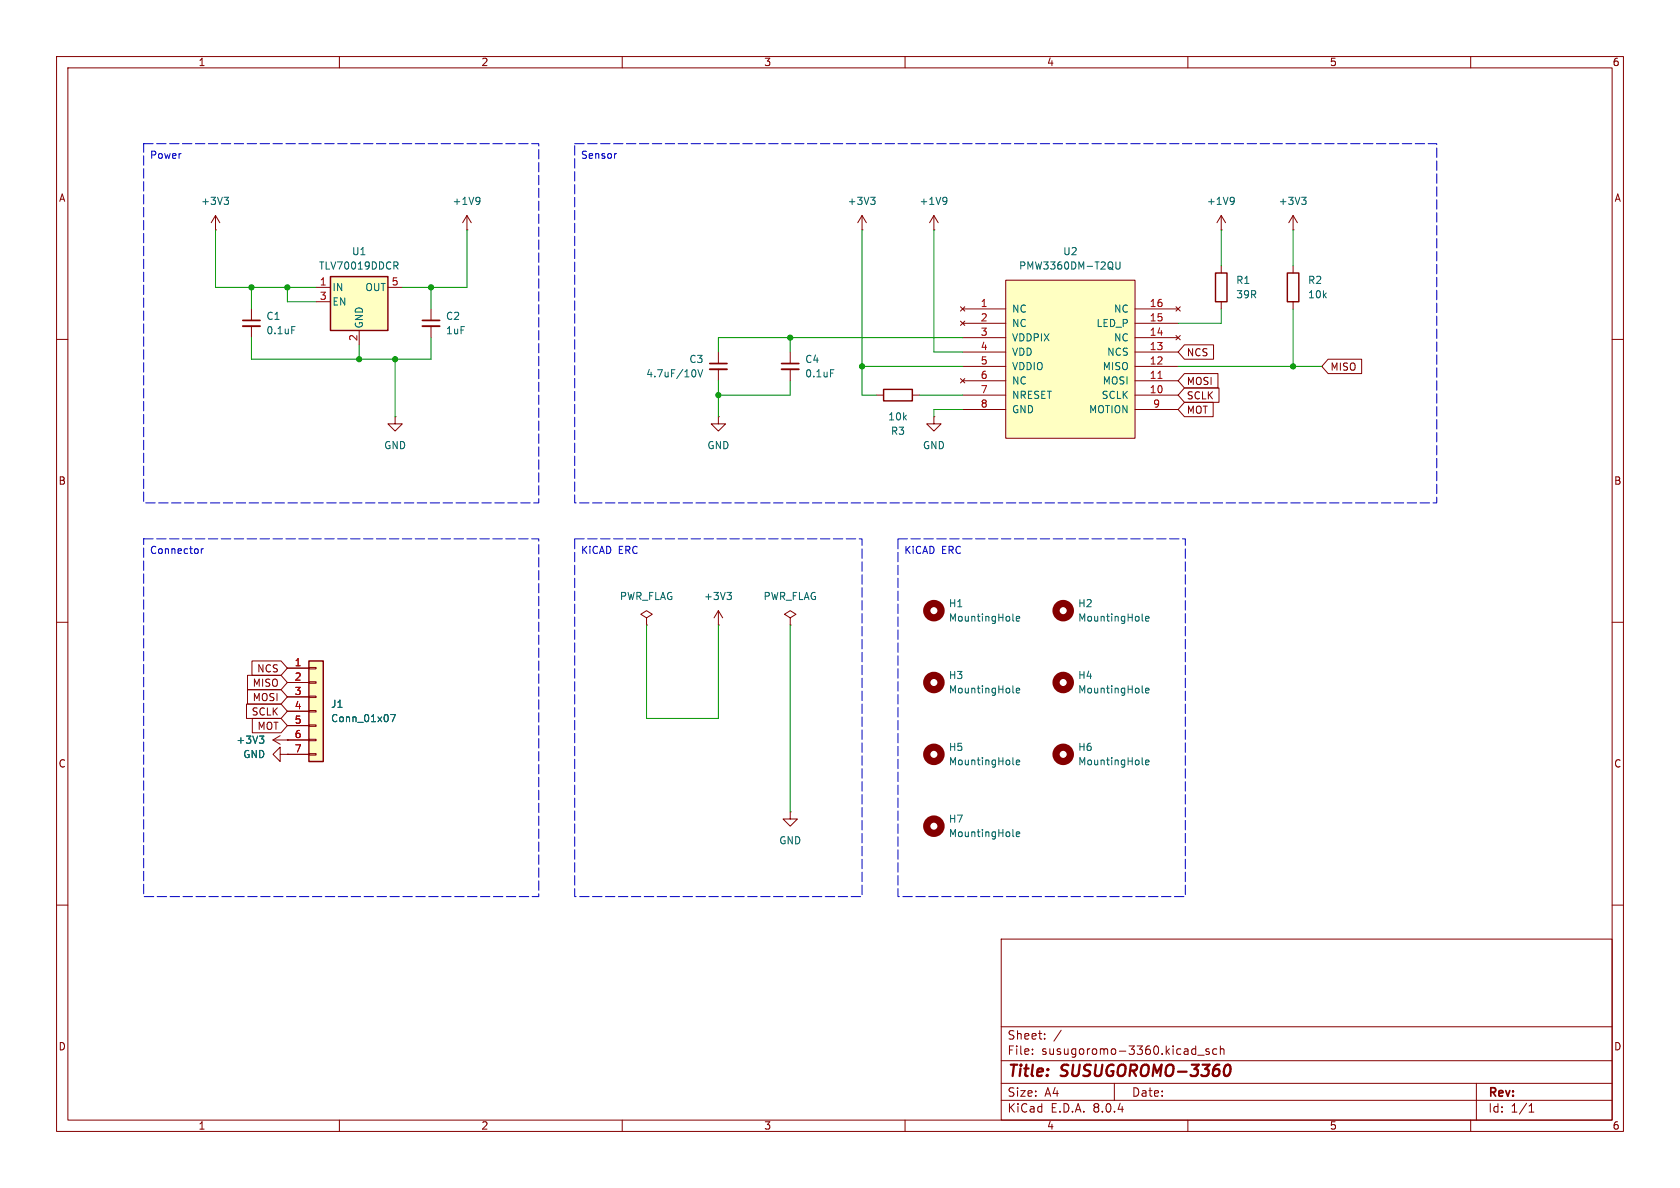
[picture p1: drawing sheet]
<svg xmlns="http://www.w3.org/2000/svg" width="297mm" height="210mm" viewBox="0 0 297 210" stroke-linecap="round" stroke-linejoin="round" font-family="sans-serif">
<g fill="none" stroke="#840000" stroke-width=".18">
<path d="M10 10h277v190h-277zM12 12h273v186h-273zM60 10v2M110 10v2M160 10v2M210 10v2M260 10v2M82.5 38.1l-.7 1.3M82.5 38.1v2.5M82.5 38.1l.8 1.3M10 60h2M82.5 40.6h.1"/>
<path d="M285 60h2M10 110h2M285 110h2M48.3 130.8l1.2 .8M48.3 130.8h2.5M49.5 130l-1.2 .8M50.8 130.8h.1M10 160h2M285 160h2M177 166h108v32h-108zM60 198v2M110 198v2"/>
<path d="M160 198v2M177 194.5h108M177 191.5h108M177 187.5h108M177 181.5h108M182.5 186.3v.1M182.5 185.5v.1M184.7 183.6v.1M184.7 182.8v.1M187.6 182.1l-1.3 2M197 191.5v3M210 198v2"/>
<path d="M211.7 186.5h1.2M213.7 185.5l-.3-.1-.2 .2v.2l.5 .2v.3h-.5M215.1 185.5l-.4-.1-.3 .3v.4l.1 .2h.6M215.7 185.5l.3-.1 .3 .1 .1 .9M215.7 184.9v1.5M260 198v2M261 191.5v6.5M270.3 196.6h.9M270.3 195.5l.4-.4v1.5"/>
</g>
<path d="M216.6 188.6l.1-.2a.46 .46 0 0 1 .5-.2 .46 .46 0 0 1 .3 .4 1.15 1.15 0 0 1-.8 1.6l-.1-.1" fill="none" stroke="#840000" stroke-width=".4"/>
<path d="M84.6 34.9l.2 .1a1.03 1.03 0 0 1-.2 1.1M84.8 35.4l-.2 .3M45.9 130.1h.7l-.4 .5M46.4 130.6l.2 .2v.3l-.2 .3M201.9 122.3l.2 .2M202.5 122.1l.6-.1v-.3h-.4l-.2 .1 .1 .6h.5" fill="none" stroke="#006464" stroke-width=".18"/>
<circle cx="188" cy="120.6" r="1.27" fill="none" stroke="#840000" stroke-width="1.3"/>
<path d="M54.6 116.8h2.5v17.8h-2.5z" fill="#ffffc2"/>
<g fill="none" stroke="#840000" stroke-width=".18">
<path d="M228.6 47v1.3M228.6 53.3v1.3M127 73.7v1.2h1.3l-1.3 1.3-1.3-1.3h1.3M127 73.7h.1M50.8 118.1h3.8M54.6 118h1.3v.2h-1.3zM49.5 133.4v-1.3l-1.2 1.3 1.2 1.2v-1.2h1.3M50.8 133.4h.1M50.8 120.7h3.8M50.8 123.2h3.8M50.8 125.7h3.8M50.8 128.3h3.8"/>
<path d="M50.8 130.8h3.8M50.8 133.4h3.8M54.6 133.2h1.3v.3h-1.3zM54.6 130.7h1.3v.2h-1.3zM54.6 128.1h1.3v.3h-1.3zM54.6 125.6h1.3v.3h-1.3zM54.6 123.1h1.3v.2h-1.3zM54.6 120.5h1.3v.3h-1.3z"/>
</g>
<path d="M227.6 48.3h2v5h-2zM54.6 116.8h2.5v17.8h-2.5z" fill="none" stroke="#840000" stroke-width=".25"/>
<path d="M69.1 126.3h.8l-.5 1.3" fill="none" stroke="#006464" stroke-width=".18"/>
<path d="M58.4 48.9h10.2v9.5h-10.2z" fill="#ffffc2"/>
<path d="M58.4 48.9h10.2v9.5h-10.2zM214.9 48.3h2v5h-2zM156.2 68.8h5.1v2.1h-5.1z" fill="none" stroke="#840000" stroke-width=".25"/>
<g fill="none" stroke="#840000" stroke-width=".18">
<path d="M38.1 38.1l-.8 1.3M38.1 38.1v2.5M38.1 38.1l.8 1.3M152.4 38.1l-.8 1.3M152.4 38.1v2.5M152.4 38.1l.8 1.3M165.1 38.1l-.8 1.3M165.1 38.1v2.5M165.1 38.1l.8 1.3M215.9 38.1l-.8 1.3M215.9 38.1v2.5M215.9 38.1l.8 1.3"/>
<path d="M228.6 38.1l-.8 1.3M228.6 38.1v2.5M228.6 38.1l.8 1.3M38.1 40.6h.1M44.4 54.6v2M44.4 57.7v2M55.9 50.8h2.5M55.9 53.3h2.5M63.5 58.4v2.6M68.6 50.8h2.5M76.2 54.6v2M76.2 57.7v2"/>
<path d="M152.4 40.6h.1M165.1 40.6h.1M215.9 40.6h.1M215.9 47v1.3M215.9 53.3v1.3M228.6 40.6h.1M69.8 73.7v1.2h1.3l-1.3 1.3-1.2-1.3h1.2M69.8 73.7h.1M127 62.2v2.1M127 65.3v2M139.7 62.2v2.1M139.7 65.3v2"/>
<path d="M154.9 69.9h1.3M161.3 69.9h1.3M165.1 73.7v1.2h1.3l-1.3 1.3-1.3-1.3h1.3M165.1 73.7h.1M139.7 109.2l1-.6-1-.6-1 .6 1 .6v1.3M139.7 110.5h.1"/>
</g>
<g fill="none" stroke="#006464" stroke-width=".18">
<path d="M39.6 34.9h.8l-.4 .5M40.2 35.4l.2 .2v.3l-.2 .2M153.9 34.9h.8l-.4 .5M154.5 35.4l.2 .2v.3l-.2 .2M167.2 34.9l.1 .1a1.03 1.03 0 0 1-.1 1.1M167.4 35.4l-.2 .3M218 34.9l.1 .1a1.03 1.03 0 0 1-.1 1.1M218.2 35.4l-.2 .3M230.1 34.9h.8l-.4 .5M230.7 35.4l.2 .2v.3l-.2 .2M51.6 57.7h.6M69.6 46.3h.5l.3 .2-.2 .4-.6 .1"/>
<path d="M69.9 47l.5 .6M122.8 65.4l.2 .4-.2 .8M123.4 65.4l.4 1.2 .4-1.2M146.8 65.4h.6M179.1 109.6l.1 .2M179.7 109.4l.6-.1-.1-.3h-.4l-.1 .1v.6h.5M179.1 122.3l.1 .2M179.1 135l.1 .2M179.7 122.1l.6-.1-.1-.3h-.4l-.1 .1v.6h.5M179.7 134.8l.6-.1-.1-.3h-.4l-.1 .1v.6h.5M201.9 135l.2 .2M202.5 134.8l.6-.1v-.3h-.4l-.2 .1 .1 .6h.5"/>
</g>
<g fill="none" stroke="#840000" stroke-width="1.3">
<circle cx="165.1" cy="107.9" r="1.27"/>
<circle cx="165.1" cy="120.6" r="1.27"/>
<circle cx="165.1" cy="133.3" r="1.27"/>
<circle cx="188" cy="133.3" r="1.27"/>
</g>
<path d="M42.9 57.7h3.1M74.7 57.7h3M125.5 65.3h3M138.2 65.3h3" fill="none" stroke="#840000" stroke-width=".33"/>
<path d="M42.9 56.6h3.1M74.7 56.6h3M125.5 64.3h3M138.2 64.3h3" fill="none" stroke="#840000" stroke-width=".3"/>
<path d="M177.8 49.5h22.9v28h-22.9z" fill="#ffffc2"/>
<g fill="none" stroke="#840000" stroke-width=".18">
<path d="M169.8 54.2l.8 .8M169.8 56.8l.8 .7M170.2 54.6h7.6M170.2 59.7h7.6M170.2 57.2h7.6M170.6 54.2l-.8 .8M170.6 56.8l-.8 .7M177.8 49.5h22.9v28h-22.9zM200.7 54.6h7.6M200.7 59.7h7.6M200.7 57.2h7.6M207.9 59.3l.8 .8"/>
<path d="M207.9 54.2l.8 .8M208.7 59.3l-.8 .8M208.7 54.2l-.8 .8M169.8 66.9l.8 .8M170.2 69.9h7.6M170.2 67.3h7.6M170.2 64.8h7.6M170.2 62.2h7.6M170.2 72.4h7.6M170.6 66.9l-.8 .8M200.7 69.9h7.6M200.7 67.3h7.6"/>
<path d="M200.7 64.8h7.6M200.7 62.2h7.6M200.7 72.4h7.6M209.4 61h5.1v2.5h-5.1l-1.1-1.3zM209.4 71.1h5.1v2.6h-5.1l-1.1-1.3zM209.4 68.6h6.1v2.5h-6.1l-1.1-1.2zM209.4 66h5.9v2.6h-5.9l-1.1-1.3zM234.8 63.5h5.9v2.5h-5.9l-1.1-1.2zM43.8 119.4h5.9l1.1 1.3-1.1 1.2h-5.9zM44.5 116.8h5.2l1.1 1.3-1.1 1.3h-5.2zM50.8 118.1h3.8M114.3 109.2l1-.6-1-.6-1 .6 1 .6v1.3"/>
<path d="M114.3 110.5h.1M127 110.5h.1M127 108l-.8 1.2M127 108v2.5M127 108l.8 1.2M43.6 124.5h6.1l1.1 1.2-1.1 1.3h-6.1zM43.8 121.9h5.9l1.1 1.3-1.1 1.3h-5.9zM44.6 127h5.1l1.1 1.3-1.1 1.2h-5.1zM50.8 130.8h.1M50.8 133.4h.1M50.8 120.7h3.8M50.8 123.2h3.8"/>
<path d="M50.8 125.7h3.8M50.8 128.3h3.8M50.8 130.8h3.8M50.8 133.4h3.8M139.7 143.5v1.3h1.3l-1.3 1.3-1.3-1.3h1.3M139.7 143.5h.1"/>
</g>
<path d="M204.7 66.9h.7" fill="none" stroke="#a90000" stroke-width=".18"/>
<path d="M197.3 46.3v1l.2 .3 .4-.1 .1-.2v-1M128.5 104.7h.8l-.4 .5M129.1 105.2l.2 .2v.3l-.2 .3M201.9 109.6l.2 .2M202.5 109.4l.6-.1v-.3h-.4l-.2 .1 .1 .6h.5M45.9 130.1h.7l-.4 .5M46.4 130.6l.2 .2v.3l-.2 .3M69.1 126.3h.8l-.5 1.3M179.1 147.7l.1 .2M179.7 147.5l.6-.1-.1-.3h-.4l-.1 .1v.6h.5" fill="none" stroke="#006464" stroke-width=".18"/>
<g fill="none" stroke="#840000" stroke-width="1.3">
<circle cx="188" cy="107.9" r="1.27"/>
<circle cx="165.1" cy="146" r="1.27"/>
</g>
<path d="M109 27.1l-.2 .1M35.6 97v.8M36 97l-.4 .2" fill="none" stroke="#0000c2" stroke-width=".18"/>
<path d="M25.4 25.4h69.8v63.5h-69.8zM101.6 25.4h152.4v63.5h-152.4zM25.4 95.3h69.8v63.2h-69.8zM101.6 95.3h50.8v63.2h-50.8zM158.7 95.3h50.8v63.2h-50.8z" fill="none" stroke="#0000c2" stroke-width=".18" stroke-dasharray="1.7 .6"/>
<g fill="none" stroke="#009600" stroke-width=".18">
<path d="M38.1 40.6v10.2h17.8M44.4 50.8v3.8M44.4 59.7v3.8h31.8v-3.8M50.8 50.8v2.5h5.1M76.2 50.8v3.8M82.5 40.6v10.2h-11.4M139.7 59.7v2.5M152.4 40.6v29.3h2.5M165.1 40.6v21.6h5.1M170.2 59.7h-43.2v2.5M215.9 40.6v6.4M215.9 54.6v2.6h-7.6"/>
<path d="M228.6 40.6v6.4M228.6 54.6v10.2M63.5 61v2.5M69.8 63.5v10.2M127 67.3v6.4M139.7 67.3v2.6h-12.7M152.4 64.8h17.8M162.6 69.9h7.6M170.2 72.4h-5.1v1.3M208.3 64.8h25.4M114.3 110.5v16.5h12.7v-16.5M139.7 110.5v33"/>
</g>
<g fill="#009600" stroke="#009600" stroke-width=".18">
<circle cx="63.5" cy="63.5" r=".46"/>
<circle cx="50.8" cy="50.8" r=".46"/>
<circle cx="44.4" cy="50.8" r=".46"/>
<circle cx="69.8" cy="63.5" r=".46"/>
<circle cx="76.2" cy="50.8" r=".46"/>
<circle cx="139.7" cy="59.7" r=".46"/>
<circle cx="152.4" cy="64.8" r=".46"/>
<circle cx="127" cy="69.9" r=".46"/>
<circle cx="228.6" cy="64.8" r=".46"/>
</g>
<g font-size="2.8" fill="#840000">
<text x="178" y="190.9">Title:</text>
<text x="187.7" y="190.9">SUSUGOROMO-3360</text>
</g>
<g font-size="2.1" fill="#840000">
<text x="178" y="184">Sheet:</text>
<text x="178" y="186.7">File:</text>
<text x="184.1" y="186.7">susugoromo-3360.kicad_sch</text>
<text x="178" y="196.9">KiCad</text>
<text x="178" y="194.1">Size:</text>
<text x="184.7" y="194.1">A4</text>
<text x="185.7" y="196.9">E.D.A.</text>
<text x="193.3" y="196.9">8.0.4</text>
<text x="200" y="194.1">Date:</text>
<text x="263" y="194.3">Rev:</text>
<text x="263" y="196.9">Id:</text>
<text x="267.1" y="196.9">1/1</text>
</g>
<g font-size="1.8" fill="#840000">
<text x="35" y="11.9">1</text>
<text x="85" y="11.9">2</text>
<text x="135" y="11.9">3</text>
<text x="185" y="11.9">4</text>
<text x="235" y="11.9">5</text>
<text x="285" y="11.9">6</text>
<text x="10.3" y="35.9">A</text>
<text x="285.3" y="35.9">A</text>
<text x="209.7" y="63.2">NCS</text>
<text x="235.1" y="65.7">MISO</text>
<text x="209.7" y="70.8">SCLK</text>
<text x="209.7" y="68.3">MOSI</text>
<text x="209.7" y="73.3">MOT</text>
<text x="10.3" y="85.9">B</text>
<text x="285.3" y="85.9">B</text>
<text x="45.4" y="119.1">NCS</text>
<text x="44.6" y="124.1">MOSI</text>
<text x="44.6" y="121.6">MISO</text>
<text x="44.4" y="126.7">SCLK</text>
<text x="45.4" y="129.2">MOT</text>
<text x="10.3" y="135.9">C</text>
<text x="285.3" y="135.9">C</text>
<text x="10.3" y="185.9">D</text>
<text x="285.3" y="185.9">D</text>
<text x="35" y="199.9">1</text>
<text x="85" y="199.9">2</text>
<text x="135" y="199.9">3</text>
<text x="185" y="199.9">4</text>
<text x="235" y="199.9">5</text>
<text x="285" y="199.9">6</text>
</g>
<g font-size="1.8" fill="#0000c2">
<text x="26.4" y="28.4">Power</text>
<text x="102.6" y="28.4">Sensor</text>
<text x="26.4" y="98.3">Connector</text>
<text x="102.6" y="98.3">KiCAD</text>
<text x="109.3" y="98.3">ERC</text>
<text x="159.8" y="98.3">KiCAD</text>
<text x="166.4" y="98.3">ERC</text>
</g>
<g font-size="1.8" fill="#006464">
<text x="35.5" y="36.4">+3V3</text>
<text x="79.9" y="36.4">+1V9</text>
<text x="149.8" y="36.4">+3V3</text>
<text x="162.5" y="36.4">+1V9</text>
<text x="213.3" y="36.4">+1V9</text>
<text x="226" y="36.4">+3V3</text>
<text x="56.3" y="47.9">TLV70019DDCR</text>
<text x="62.1" y="45.3">U1</text>
<text x="180.1" y="47.9">PMW3360DM-T2QU</text>
<text x="187.9" y="45.3">U2</text>
<text x="58.7" y="51.7">IN</text>
<text x="64.5" y="51.7">OUT</text>
<text x="218.4" y="50.4">R1</text>
<text x="218.4" y="52.9">39R</text>
<text x="231.1" y="50.4">R2</text>
<text x="231.1" y="52.9">10k</text>
<text x="47" y="56.7">C1</text>
<text x="47" y="59.3">0.1uF</text>
<text x="58.7" y="54.2">EN</text>
<text x="64.4" y="58.2" transform="rotate(-90 64.4 58.2)">GND</text>
<text x="78.7" y="56.7">C2</text>
<text x="78.7" y="59.3">1uF</text>
<text x="178.8" y="55.5">NC</text>
<text x="178.8" y="58">NC</text>
<text x="193.8" y="58">LED_P</text>
<text x="196.8" y="55.5">NC</text>
<text x="121.8" y="64.4">C3</text>
<text x="142.2" y="64.4">C4</text>
<text x="178.8" y="60.6">VDDPIX</text>
<text x="178.8" y="63.1">VDD</text>
<text x="178.8" y="65.6">VDDIO</text>
<text x="194.8" y="65.6">MISO</text>
<text x="195.6" y="63.1">NCS</text>
<text x="196.8" y="60.6">NC</text>
<text x="114.1" y="66.9">4.7uF/10V</text>
<text x="142.2" y="66.9">0.1uF</text>
<text x="178.8" y="68.2">NC</text>
<text x="178.8" y="70.7">NRESET</text>
<text x="194.7" y="70.7">SCLK</text>
<text x="194.8" y="68.2">MOSI</text>
<text x="156.9" y="74.5">10k</text>
<text x="157.4" y="77.1">R3</text>
<text x="178.8" y="73.3">GND</text>
<text x="192.4" y="73.3">MOTION</text>
<text x="67.8" y="79.6">GND</text>
<text x="125" y="79.6">GND</text>
<text x="163.1" y="79.6">GND</text>
<text x="109.5" y="106.3">PWR_FLAG</text>
<text x="124.4" y="106.3">+3V3</text>
<text x="134.9" y="106.3">PWR_FLAG</text>
<text x="167.6" y="107.5">H1</text>
<text x="190.5" y="107.5">H2</text>
<text x="167.6" y="110.1">MountingHole</text>
<text x="190.5" y="110.1">MountingHole</text>
<text x="58.4" y="125.3">J1</text>
<text x="167.6" y="120.2">H3</text>
<text x="167.6" y="122.8">MountingHole</text>
<text x="190.5" y="120.2">H4</text>
<text x="190.5" y="122.8">MountingHole</text>
<text x="41.7" y="131.7">+3V3</text>
<text x="58.4" y="127.9">Conn_01x07</text>
<text x="42.9" y="134.2">GND</text>
<text x="167.6" y="132.9">H5</text>
<text x="167.6" y="135.5">MountingHole</text>
<text x="190.5" y="132.9">H6</text>
<text x="190.5" y="135.5">MountingHole</text>
<text x="137.7" y="149.5">GND</text>
<text x="167.6" y="145.6">H7</text>
<text x="167.6" y="148.2">MountingHole</text>
</g>
<g font-size="1.8" fill="#a90000">
<text x="56.4" y="50.5">1</text>
<text x="56.4" y="53.1">3</text>
<text x="69.1" y="50.5">5</text>
<text x="173.3" y="54.4">1</text>
<text x="173.3" y="56.9">2</text>
<text x="173.3" y="59.4">3</text>
<text x="203.2" y="59.4">14</text>
<text x="203.2" y="56.9">15</text>
<text x="203.2" y="54.4">16</text>
<text x="63.2" y="60.4" transform="rotate(-90 63.2 60.4)">2</text>
<text x="173.3" y="62">4</text>
<text x="173.3" y="64.5">5</text>
<text x="203.2" y="64.5">12</text>
<text x="203.2" y="62">13</text>
<text x="173.3" y="67.1">6</text>
<text x="173.3" y="69.6">7</text>
<text x="203.2" y="69.6">10</text>
<text x="203.2" y="67.1">11</text>
<text x="173.3" y="72.1">8</text>
<text x="203.8" y="72.1">9</text>
<text x="52" y="117.9">1</text>
<text x="52" y="120.4">2</text>
<text x="52" y="122.9">3</text>
<text x="52" y="125.5">4</text>
<text x="52" y="128">5</text>
<text x="52" y="130.6">6</text>
<text x="52" y="133.1">7</text>
</g>
</svg>
